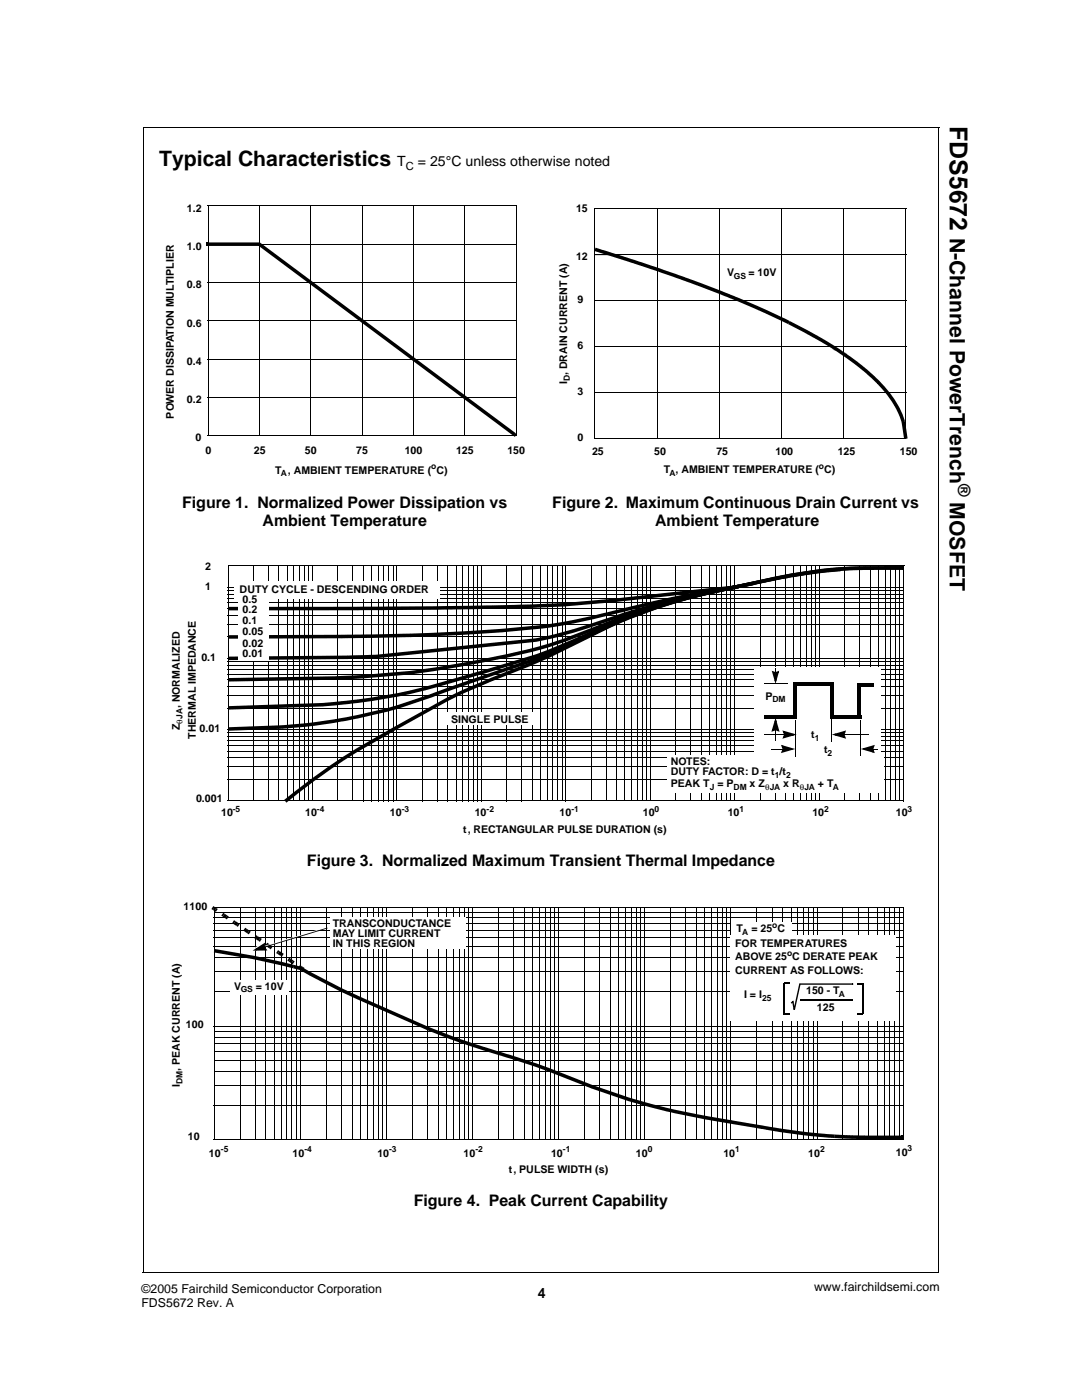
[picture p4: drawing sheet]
<svg xmlns="http://www.w3.org/2000/svg" width="216mm" height="279mm" viewBox="0 0 216 279" stroke-linecap="round" stroke-linejoin="round" font-family="sans-serif">
<g fill="none" stroke="#000" stroke-width=".2">
<path d="M28.6 25.3v228.7M28.6 25.4h158.8M187.3 25.4v228.7M41.5 56.4h61.6M41.5 48.7h61.6M41.5 41.1h61.6M41.6 41v45.9h61.5M51.8 41v45.9M62 41v45.9M72.3 41v45.9M82.5 41v45.9M92.8 41v46"/>
<path d="M103 41v45.9M118.7 41.6h62.1M118.7 60h62.1M118.7 50.8h62.1M118.7 41.6v45.9M131.1 41.6v46M143.5 41.6v46M155.9 41.6v46M168.3 41.6v46M180.7 41.6v46M41.5 79.3h61.6M41.5 71.6h61.6"/>
<path d="M41.5 64h61.6M118.7 78.4h62.1M118.7 69.2h62.1M118.6 87.5h62.1M28.5 254h158.8"/>
</g>
<g fill="#000">
<path d="M41.2 48.4h.4v.7h-.4zM41.5 56.3l.1 .2zM41.5 48.6l.1 .2zM41.5 56.3h.7v.2h-.7zM41.5 48.6h.7v.2h-.7zM41.5 41h.7v.2h-.7zM41.5 41h.2v.9h-.2zM41.5 56.3h.8v.2h-.8zM41.5 48.6h.8v.2h-.8zM41.5 41h.8v.2h-.8zM41.6 48.6l10.3 .1-.1 .1h-10.2zM41.6 48.4l10.3 .1-.2 .6h-10.1z"/>
<path d="M42.2 56.3l.1 .2zM42.2 48.6l.1 .2zM42.2 41l.1 .2zM51.7 41h.2v.9h-.2zM51.9 48.7l51.2 38.2-.1 .1-51.2-38.2zM51.9 48.5l51 37.9-.5 .6-50.9-38zM61.9 41h.2v.9h-.2zM72.2 41h.2v.9h-.2zM82.4 41h.2v.9h-.2zM92.7 41h.2v.9h-.2zM102.3 56.3h.7v.2h-.7zM102.3 48.6h.7v.2h-.7z"/>
<path d="M102.3 41h.7v.2h-.7zM102.3 56.3h.8v.2h-.8zM102.3 48.6h.8v.2h-.8zM102.3 41h.8v.2h-.8zM102.9 41h.2v.9h-.2zM103 56.3l.1 .2zM103 48.6l.1 .2zM103 41l.1 .2zM118.6 50.7l.1 .2zM118.7 50.7l3.5 .1 1 .3v.1v-.1l1.2 .3h-.2l.5 .1v.2v-.2l.7 .3-.2-.1 1 .3-.1 .2 .1-.2 .6 .2h-.1l1 .3-.1 .2 .1-.2 .6 .2h-.1l2 .6-.1 .2 .1-.2 1.5 .5-.5-.1 .9 .3v.2v-.2l2.5 .9-.3-.2 .8 .4v.1v-.1l1.5 .5-.1 .2 .1-.2 .5 .2-.4-.2 .9 .4-.1 .1 .1-.2 .5 .2-.4-.1 1.4 .5-.1 .2 .1-.2 .5 .2-.8-.3 12.2 4.9 .5 .2-.1 .2 .1-.2 1 .5-.1 .1 .1-.1 4 1.8 .5 .3-.1 .1 .1-.1 .5 .2 3.9 2.1-.1 .1-.5-.2 .1-.2-.1 .2-3.4-1.8 .1-.2-.1 .2-1-.5 .5 .2-.5-.2 .1-.2-.1 .2-3.5-1.7 .1-.1-.1 .1-1-.4 .1-.2-.1 .2-1-.5 .1-.1-.1 .1-3.9-1.6v-.2v.2l-.5-.2-.5-.2v-.2v.2l-.5-.2-.5-.3 .1-.1-.1 .1-1-.3-.5-.2 .1-.2-.1 .2-4-1.6 .1-.1-.1 .1-1.5-.5 .1-.2-.1 .2-.9-.4v-.1v.1l-1-.3v-.2v.2l-1.5-.6v-.1v.1l-2.5-.8-.5-.2 .1-.2-.1 .2-1-.3 .1-.2-.1 .2-2.5-.9 .1-.1-.1 .1-.5-.1-1-.4 .1-.1-.1 .1-1.5-.4 .1-.2-.1 .2-1-.4 .1-.1-.1 .1-1.4-.4v-.2v.2l-.5-.2v-.1v.1h-.5v-.2v.2h-3zM118.8 49.4l1.5 .5-.2 .7 .2-.7 2 .6-.2 .7 .2-.7 .5 .2-.7-.3 1.2 .4-.2 .7 .2-.7 1.5 .5-.2 .7 .2-.7 .5 .1-.7-.2 1.7 .6-.2 .7 .2-.7 1.5 .5-.2 .6 .1-.6 2.5 .8-.2 .7 .2-.7 .5 .1-.7-.2 1.7 .6 .5 .2-.2 .6 .2-.6 2.6 .9-.1-.1 .5 .2-.2 .7 .2-.7 1 .4 .5 .2-.2 .6 .2-.6 .6 .2-.1-.1 .5 .2-.2 .7 .2-.7 .6 .2h-.1l1 .4-.2 .6 .2-.6 .5 .1 4.5 1.8-.3 .6 .2-.6 1.5 .6-.2 .6 .2-.6 .7 .2-.1-.1 .4 .3-.2 .6 .2-.6 .7 .2h-.1l4.4 1.9-.3 .6 .3-.6 1 .4-.3 .7 .3-.7 4.5 2.1-.5-.2 .5 .2-.3 .7 .3-.7 .5 .3-.3 .6-1-.5 .3-.6-.3 .6-3.5-1.6 .3-.7-.3 .7-1-.5 .3-.6-.3 .6-1-.4 .3-.7-.3 .7-3.9-1.7 .3-.6-.3 .6-.5-.2 .3 .1-.8-.3 .3-.7-.3 .7-.5-.2 .3 .1-.8-.3 .3-.7-.3 .7-1-.4 .5 .2-1-.4 .3-.6-.3 .6-4-1.5 .3-.7-.3 .7-1.5-.6 .3-.6-.2 .6-1.1-.3 .3-.7-.2 .7-1-.4 .2-.6-.2 .6-1.5-.5 .2-.7-.2 .7-3-1 .2-.7-.2 .7-1-.4 .2-.6-.2 .6-2.5-.8 .3-.7-.2 .7-1.5-.5 .2-.7-.2 .7-1.5-.5 .2-.6-.2 .6-1-.3 .2-.7-.2 .7-1.5-.5 .2-.6-.2 .6-1-.3 .2-.6-.2 .6-2-.6 .2-.7-.2 .7-1-.3zM131 41.6h.2z"/>
<path d="M143.4 41.6h.2zM155.9 41.6h.1zM168.3 41.6h.1zM41.5 79.2l.1 .2zM41.5 71.6l.1 .1zM41.5 63.9l.1 .2zM41.5 79.2h.7v.2h-.7zM41.5 71.6h.7v.1h-.7zM41.5 63.9h.7v.2h-.7zM41.5 79.2h.8v.2h-.8zM41.5 71.6h.8v.1h-.8zM41.5 63.9h.8v.2h-.8z"/>
<path d="M42.2 79.2l.1 .2zM42.2 71.6l.1 .1zM42.2 63.9l.1 .2zM102.3 79.2h.7v.2h-.7zM102.3 71.6h.7v.1h-.7zM102.3 63.9h.7v.2h-.7zM102.3 79.2h.8v.2h-.8zM102.3 71.6h.8v.1h-.8zM102.3 63.9h.8v.2h-.8zM103 79.2l.1 .2zM103 71.6l.1 .1zM103 63.9l.1 .2z"/>
<path d="M118.6 78.3l.1 .1zM118.6 69.1l.1 .2zM118.6 59.9l.1 .2zM157.6 64.1l3.9 2-.3 .7 .3-.7 1 .6-.3 .6 .3-.6 2 1.1-.3 .7 .3-.7 2 1.2 .5 .4-.3 .6 .3-.6 .5 .3-.1-.1 .6 .4-.4 .6 .4-.6 1 .7-.4-.3 .4 .3-.4 .6 .4-.6 3.5 2.7-.4 .5 .4-.6 .5 .4 .5 .5-.4 .5 .4-.5 1.5 1.4-.5 .5 .5-.5 2.6 2.8 2 3.1-.1-.1 1.1 2.7-.7 .2-.5-1.4 .7-.2-.7 .2-.5-1.1 .7-.3-.7 .4-.4-.9 .6-.4-.6 .4-.5-.8 .6-.4-.6 .4-1-1.4 .6-.4-.6 .4-1-1.2 .6-.4-.6 .4-1-1 .5-.5-.5 .5-.9-1 .4-.5-.4 .5-.5-.4 .4-.5-.4 .5-.5-.5 .5 .5-1-.9 .4-.5-.4 .5-1-.8 .4-.5-.4 .5-1-.8 .4-.5-.4 .5-1.5-1.1 .4-.5-.4 .5-1-.6 .5-.6-.5 .6-.9-.7 .4-.6-.4 .6-1-.7 .4 .4-.4-.4 .3-.6-.3 .6-1.5-.9 .4-.6-.4 .6-.5-.2 .8 .4-1.3-.8 .4-.6-.4 .7-1-.6 .3-.6-.3 .6-1-.6 .4-.6-.4 .6-1-.5 .4-.6-.4 .6-3.4-1.8zM161.4 66.4l1 .5-.1 .2 .1-.2 .5 .3 1.5 .9-.1 .1 .1-.1 2 1.2 .5 .3-.1 .1 .1-.1 1 .7-.1 .1 .1-.1 1 .6-.5-.3 .5 .3-.1 .2 .1-.2 .7 .5-.2-.1 3 2.3-.1 .1 .1-.1 .5 .4 .5 .4-.2 .1 .2-.1 1.4 1.4-.1 .1 .1-.1 .5 .5a22.5 22.5 0 0 1 4 5.3v-.1l1 2.7h-.2l-.4-1.4 .1-.1-.1 .1-.5-1.1h.1h-.1l-.5-.9h.1h-.1l-.5-.8 .2-.1-.2 .2-1-1.4 .1-.2-.1 .2-1-1.2 .1-.1-.1 .1-1-1.1 .1-.1-.1 .1-1-1 .1-.1-.1 .1-.4-.4 .1-.2-.1 .2-1-.9 .1-.1-.1 .1-1-.8 .1-.1-.1 .1-1-.8 .1-.1-.1 .1-1.5-1.1 .1-.1-.1 .1-1-.7 .1-.1-.1 .1-1-.6 .1-.2-.1 .2-1-.7 .1-.1-.1 .1-1.5-.9 .1-.1-.1 .1-1-.6 .1-.1-.1 .1-1-.5 .1-.2-.1 .2-1-.6 .1-.1-.1 .1-.5-.3zM41.5 86.9l.2 .1zM41.5 86.8h.7v.2h-.7zM41.5 86.8l.1 .2zM41.5 86.1l.2 .1zM41.5 86.2h.2v.8h-.2zM41.5 86.8h.8v.2h-.8zM41.5 86.1h.2v.9h-.2z"/>
<path d="M42.2 86.8l.1 .2zM51.7 86.9l.2 .1zM51.7 86.1h.2v.9h-.2zM61.9 86.9l.2 .1zM61.9 86.1h.2v.9h-.2zM72.2 86.9l.2 .1zM72.2 86.1h.2v.9h-.2zM82.4 86.9l.2 .1zM82.4 86.1h.2v.9h-.2zM92.7 86.9l.2 .1zM92.7 86.1h.2v.9h-.2zM102.3 86.8h.7v.2h-.7z"/>
<path d="M102.3 86.8h.8v.2h-.8zM102.9 86.4l.2 .2-.4 .6-.3-.2zM102.9 86.9l.2 .1zM102.9 86.1h.2v.9h-.2zM103 86.8l.1 .2zM103.1 86.9l-.1 .1zM180.1 84.2h.2l.5 3.3-.1 .1zM179.9 84.2l.7-.1 .5 3.4-.7 .1z"/>
</g>
<g fill="#fff">
<path d="M145.1 53.4h9.9v2.6h-9.9z"/>
<path d="M145.1 53.3h10v.1h-10z"/>
<path d="M155 53.4h.1v2.7h-.1z"/>
<path d="M145 55.9h10v.2h-10z"/>
<path d="M145 53.3h.1v2.7h-.1z"/>
</g>
<g fill="none" stroke="#000" stroke-width=".2">
<path d="M45.4 117.2h135M45.4 119.4h135M45.4 118.6h135M45.4 117.8h135M45.5 112.8v47M45.5 112.9h134.9M50.6 112.8v47.1M53.6 112.8v47.1M55.6 112.8v47.1M57.3 112.8v47.1M58.6 112.8v47.1M59.8 112.8v47.1"/>
<path d="M60.7 112.8v47.1M61.6 112.8v47.1M62.4 112.8v47.1M67.4 112.8v47.1M70.4 112.8v47.1M72.5 112.9v47M74.1 112.9v47M75.5 112.9v47M76.6 112.9v47M77.6 112.9v47M78.4 112.9v47M79.2 112.8v47.1"/>
<path d="M84.3 112.9v47M87.2 112.9v47M89.3 112.9v47M91 112.9v47M92.3 112.9v47M93.5 112.9v47M94.4 112.9v47M95.3 112.9v47M96.1 112.9v47M101.1 112.9v47M104.1 112.9v47M106.2 112.8v47.1"/>
<path d="M107.8 112.8v47.1M109.2 112.8v47.1M110.3 112.8v47.1M111.3 112.8v47.1M112.1 112.8v47.1M112.9 112.9v47M118 112.8v47.1M120.9 112.8v47.1M123.1 112.8v47.1M124.7 112.8v47.1M126 112.8v47.1M127.1 112.8v47.1"/>
<path d="M128.1 112.8v47.1M129 112.8v47.1M129.8 112.8v47.1M134.8 112.8v47.1M137.8 112.8v47.1M139.9 112.8v47.1M141.5 112.8v47.1M142.9 112.8v47.1M144 112.8v47.1M145 112.8v47.1M145.9 112.8v47.1M146.6 112.8v47.1"/>
<path d="M151.7 112.8v47.1M154.7 112.8v47.1M156.8 112.8v47.1M158.4 112.8v47.1M159.7 112.8v47.1M160.9 112.8v47.1M161.8 112.8v47.1M162.7 112.8v47.1M163.5 112.8v47.1M168.6 112.8v47.1M171.5 112.8v47.1M173.6 112.8v47.1"/>
<path d="M175.3 112.8v47.1M176.6 112.8v47.1M177.7 112.8v47.1M178.7 112.8v47.1M180.3 112.9v47M45.4 131.4h135M45.4 138.8h135M45.4 137.1h135M45.4 135.7h135M45.4 134.5h135M45.4 133.6h135M45.4 132.8h135"/>
<path d="M45.4 132h135M45.4 127.1h135M45.4 124.6h135M45.4 122.8h135M45.4 121.5h135M45.4 120.3h135M45.4 159.8h134.9M45.4 145.6h135M45.4 155.5h135M45.4 153h135M45.4 151.3h135M45.4 149.9h135"/>
<path d="M45.4 148.8h135M45.4 147.8h135M45.4 147h135M45.4 146.3h135M45.4 141.3h135"/>
</g>
<g fill="#000">
<path d="M72.4 112.8l.2 .1zM74 112.8l.2 .1zM75.4 112.8l.1 .1zM76.5 112.8l.2 .1zM77.5 112.8l.2 .1zM78.4 112.8l.1 .1zM84.2 112.8l.2 .1zM87.2 112.8l.1 .1zM89.3 112.8l.1 .1zM90.9 112.8l.2 .1zM92.2 112.8l.2 .1zM93.4 112.8l.1 .1z"/>
<path d="M94.3 112.8l.2 .1zM95.2 112.8l.2 .1zM96 112.8l.1 .1zM101 112.8l.2 .1zM104 112.8l.2 .1zM112.8 112.8l.2 .1zM146.6 116.8l.1 .7zM146.6 116.8l.7-.1 .2 .6-.7 .2zM146.7 116.8l.6-.1 .1 .7-.6 .1zM149 116.4l1.3-.3 .2 .7-1.4 .3zM167.3 113.3h.4v.7h-.4zM171.2 113h1.2v.7v-.7h4l.1 .7-.1-.7h3.6v.7h-3.3v-.7v.7h-4.1v-.7l.1 .7h-1.2v-.7v.7h-.2z"/>
<path d="M172.2 113.1h1.9l.1 .6-.1-.6 .1-.1h5.8v.7h-5.7v-.7v.7h-2.1zM180 113h.2v.7h-.2zM45.5 135.3l21.6-.3v.7l-.1-.7 3.3-.2 .1 .7-.1-.7 1.9-.1 .1 .7-.1-.7 9.7-.8 .1 .7-.1-.7 5.2-.7 .1 .6-.1-.6 5.6-1 .1 .7-.2-.7 2.6-.5 .2 .7-.2-.7 3-.6 .1 .7-.1-.7 2.8-.5 .2 .7-.2-.7 4.9-1.1 .2 .6-.2-.6 2.2-.7 .2 .7-.2-.7 1.3-.3 .2 .6-.2-.6 3.1-1.1 .2 .7-.2-.7 4.6-1.7 .2 .6-.2-.6 7-2.8-.3 .1 2-.7 .2 .7-.2-.7 9-2.8 11.8-2.7 .1 .7-.2-.7 7.1-1.4 .1 .7-.1-.7 2.6-.6-.1 .1 1-.2 .1 .7-.1-.7 6.9-1.1 3.3-.3v.7l-2 .2v-.7v.7l-1.2 .1-.1-.7 .1 .7-3.4 .5v-.7l.1 .7-2.8 .4-.1-.7 .1 .7-1.6 .3 .8-.1-.8 .1-.1-.7 .1 .7-1.8 .4-.1-.7 .1 .7-1.9 .3-.1-.6 .1 .6-5.9 1.3-.2-.7 .2 .7-.9 .2-.1-.7 .1 .7-3.7 .7-.2-.6 .2 .6-3.6 .9-.1-.7 .1 .7-3.6 .9-.2-.7 .2 .7-2.5 .7-.1-.7 .1 .7-5.6 1.8-.3-.7 .3 .7-2.6 .9-.2-.7 .2 .7a142.8 142.8 0 0 1-16 5.9l-9.1 2.1-.1-.6 .1 .6-12.8 2.4 .8-.1a169.4 169.4 0 0 1-19 1.7v-.7v.7l-1.1 .1-21.6 .3zM45.5 131l23.8-.2 .1 .7-.1-.7 3.9-.1v.7v-.7h1.9v.7v-.7l31.9-3.3 .1 .7-.1-.7 2.5-.5 .1 .7-.2-.7 1.4-.4 .2 .7-.2-.7 3.5-.9 .2 .7-.2-.7 2.8-.9 .2 .7-.2-.7 7.9-2.6-.9 .3 6.4-1.9 .9-.3 .2 .7-.2-.7 1-.2 6.9-1.7 7.3-1.5 .1 .7-.2-.7 2.5-.4 .1 .7 .3-.1-2.6 .5-.2-.7 .2 .7-7.4 1.5-.1-.7 .1 .7-6.9 1.6-.1-.6 .1 .6-1.8 .5-.2-.6 .2 .6-4.7 1.4-.2-.6 .2 .6-1.7 .6-.2-.7 .2 .7a101.9 101.9 0 0 1-17.9 5.1l.7-.1-32 3.3h-.9l-.1-.7 .1 .7h-1l-2.8 .1-.1-.7 .1 .7h-1l-23.9 .2zM45.5 126.8l22.7-.1v.7v-.7h2.1l.1 .7-.1-.7 2-.1v.7v-.7h1.8l.1 .7-.1-.7 7.8-.2v.7v-.7l4.2-.1v.7l-.1-.7 5.8-.3v.7v-.7l2.6-.1v.7v-.7l5.7-.4 .1 .7-.1-.7 8.1-.8 .1 .7-.1-.7 1.3-.1 .1 .7-.1-.7 3.1-.5 .1 .7-.2-.7 1.8-.4 .2 .7-.2-.7 4-.8 .1 .7-.1-.7 3.2-.8 .1 .7-.2-.7 2.7-.6 .2 .7-.2-.7 5.4-1.3 .2 .7-.2-.7 5.3-1.2 .2 .7-.2-.7 1.8-.4 .1 .7-.1-.7 1.9-.3 8.1-1.5 .1 .7-.2-.7h.2l.1 .7-.3 .1 .2-.1-8.1 1.5-.1-.7 .1 .6-2.8 .6-.1-.7 .1 .7-1.6 .3-.1-.7 .1 .7-3.5 .8-.2-.7 .2 .7-2 .5-.2-.7 .2 .7-3.5 .8-.2-.7 .2 .7-1.8 .4-.1-.6 .1 .6-2.8 .7-.2-.6 .2 .6-6.1 1.4h.2l-5.1 .9 .1-.1a298.1 298.1 0 0 1-27.8 1.9l-1.3 .1v-.7v.7l-7.4 .1v-.7v.7h-1.8v-.7v.7l-2.1 .1v-.7l.1 .7-23.9 .1zM45.5 121.1h25.9v.7v-.7h4.7v.7v-.7l11.1-.1v.7v-.7l2.8-.1 .1 .7-.1-.7h1.8v.7v-.7h1.7v.7v-.7l4.8-.1v.7v-.7l4.6-.1v.7v-.7l3.1-.1v.7v-.7l6.6-.3v.7v-.7l9.8-.8 13.3-1.5 .1 .7-.1-.7 7.3-.8 .1 .7-.1-.7 3.6-.4 .1 .7-24.2 2.7-.1-.7 .1 .7-9.9 .8-6.6 .3-2.1 .1v-.7v.7l-5.6 .1h-1v-.7v.7l-3.8 .1h-.8v-.7v.7h-.9h-.8v-.7v.7h-.9h-.9v-.7v.7l-2 .1-10.1 .1v-.7l.1 .7h-4.9v-.7v.7h-26.8zM45.5 145.1l10.8-.4 .1 .7-.1-.7 4.7-.4 .1 .7-.1-.7 1.7-.2 .1 .7-.1-.7 4.3-.6 .1 .7-.1-.7 2.3-.4 .1 .7-.1-.7 2-.4 .1 .7-.1-.7 5.7-1.3 .2 .6-.2-.6 2.2-.6 .2 .6-.2-.6 6.8-2.3 .2 .7-.3-.7 16.9-5.9 .2 .7-.2-.7 2-.7 .2 .7-.2-.7 1.1-.4 .2 .7-.3-.7 3.6-1.4 .3 .7-.3-.7 3.1-1.3 .3 .6-.3-.6 1.8-.9 .3 .6-.3-.6 10.6-4.9-.2 .1 1.1-.4 .2 .7-.2-.7 2.7-1-.3 .1 6.6-2.2-.1 .1 6.5-1.7-.3 .1 5.7-1.3 .1 .7-.1-.7-.1 .1 .1-.1 .2 .7-.9 .2-.1-.7 .1 .7-4.6 1-.1-.7 .1 .7-1.9 .4-.1-.7 .1 .7-2.7 .7-.1-.7 .2 .7-1.8 .5-.2-.7 .2 .7-2.5 .8-.2-.7 .2 .7-3.8 1.2-.2-.6 .2 .6-3.5 1.4-.2-.7 .2 .7-.9 .3-.2-.6 .2 .6-14.9 6.9 .2-.1-5.6 2.1-.2-.7 .2 .7-2 .7-.2-.7 .2 .7-11.8 4.1-.3-.7 .3 .7-2.9 1-.2-.6 .2 .6-7.9 2.7-9 2.2-.1-.7 .1 .7-1.4 .3 .4-.1-1.2 .2-.1-.7 .1 .7-7.1 1-4.7 .4-10.9 .4zM45.5 140.9l18.8-.6 .1 .7-.1-.7 2.7-.2 .1 .7-.1-.7 2.3-.3 .1 .7-.1-.7 2-.2 .1 .7-.1-.7 2.8-.4 .1 .7-.1-.7 5.2-.9 .1 .7-.1-.7 2.6-.5 .1 .7-.2-.7 2.9-.7 .2 .7-.2-.7 2.4-.7 .2 .7-.2-.7 9.1-2.6 .2 .7-.2-.7 10.8-3.2 .2 .6-.2-.6 2.4-.9 .2 .6-.2-.6 4.9-2.1 .3 .6-.3-.6 8-3.6 2.6-1.1-.2 .1 7.6-2.7-.9 .3 3.4-1h-.1l6.5-1.6 .8-.2 .2 .7-.2-.7 3.8-.8 .8-.2 .1 .7-.1-.7-.1 .1a182.8 182.8 0 0 1 18.2-3.4h.6v.7l-.1-.7 4.9-.4 .1 .7-.1-.7h.9v.7l-.1-.7h1l.1 .7-.1-.7h.3v.6l-1 .1v-.7l.1 .7h-.9v-.7l.1 .7h-.7v-.7v.7l-2.5 .2v-.7v.7l-1.4 .1-.1-.7 .1 .7-1.2 .1v-.7v.7l-2.1 .2-.1-.7 .1 .7-4.6 .8-.1-.7 .1 .6-3.4 .7-.1-.7 .1 .7-7.8 1.7-.2-.7 .2 .7-.9 .2-.1-.7 .1 .7-4.6 1-.1-.7 .1 .7-1.9 .4-.1-.7 .1 .7-1.8 .4-.1-.6 .2 .6-2.7 .8-.2-.7 .2 .7-3.4 1-.2-.7 .2 .7-6.4 2.3-.2-.7 .2 .7-2.6 1.1-.3-.7 .3 .6-8 3.6-7.4 3h.2l-12 3.6-.2-.7 .2 .7-13.4 3.7-2.6 .5h.2l-8.2 1.3-1 .1-.1-.7 .1 .7-1 .1-1.2 .1v-.7v.7l-3.8 .4-18.9 .6zM56.7 159.6l5.8-4.4-.4 .2 6.4-4.4-.5 .3 9-5.3 .3 .6-.3-.6 12.7-7-.7 .3 3.6-1.7-.3 .1 4.8-2.1 .3 .7-.3-.7 8.7-3.4 .3 .6-.3-.6 3.6-1.6 .3 .7-.3-.7 12-5.9a94.5 94.5 0 0 1 10.9-4.3l-.9 .3 .9-.3 .2 .7-.2-.6 4.3-1.3 5.4-1.4 .2 .7-.2-.7 4.6-1 .1 .7-.1-.7-.1 .1 3.8-.9 .2 .7-.2-.7a101.5 101.5 0 0 1 15.5-2.7l1.5-.1v.7v-.7l2.5-.1v.7v-.7h.6l.1 .6-.1-.6 .8-.1 .1 .7h-.6v-.7v.7h-.6v-.6l.1 .6-.7 .1v-.7v.7l-1.8 .1v-.7v.7h-.8l-.1-.7 .1 .7-1 .1-.1-.7 .1 .7-1.8 .2-.1-.7 .1 .7-6.1 .9-.1-.7 .1 .7-3.4 .7-.1-.7 .1 .7-7.8 1.7-.2-.7 .2 .7-3.7 .8-.1-.7 .1 .7-2.7 .6-.2-.7 .2 .7-3.7 .9-.1-.6 .2 .6-3.4 1-.2-.6 .2 .6-1.8 .6-.2-.7 .2 .7-.9 .3-.2-.6 .2 .6-4.7 1.8-.2-.7 .2 .6-1.7 .8-.2-.7 .2 .6-2.6 1.2-.3-.6 .3 .6-12 6-11.3 4.6-.3-.7 .3 .6-5.5 2.4-.3-.6 .3 .6-1.8 .8-.3-.6 .3 .6-1.8 .9-.3-.6 .3 .6-10.9 6.1-.4-.6 .4 .6-6.9 3.9-.3-.6 .3 .6-3.1 2-.4-.6 .4 .6-2.5 1.7-.4-.6 .4 .6-3 2.1-.4-.5 .4 .5-3.8 2.9-.4-.5 .4 .5-2 1.6zM173.7 144.7h.9v.2h-.9zM174.6 144.7l.1 .2z"/>
</g>
<g fill="#fff">
<path d="M133.2 150.7h43.1v7.4h-43.1z"/>
<path d="M133.2 150.7h43.2v.1h-43.2z"/>
<path d="M176.2 150.7h.2v7.5h-.2z"/>
<path d="M133.1 158.1h43.2v.1h-43.2z"/>
<path d="M133.1 150.7h.2v7.4h-.2z"/>
<path d="M150.5 133.2h25.2v18.2h-25.2z"/>
<path d="M150.5 133.2h25.3v.1h-25.3z"/>
<path d="M175.7 133.2h.1v18.3h-.1z"/>
<path d="M150.4 151.4h25.3v.1h-25.3z"/>
<path d="M150.4 133.2h.1v18.2h-.1z"/>
</g>
<g fill="#000">
<path d="M154.3 134l.5 .2v.3l-.6-.2zM154.7 134h.1v.3h-.1zM154.7 133.4h.1v.7h-.1zM154 133.9l.4 .2 .5 1.7-.3 .1 .4-1.8 .4 .1-.6 .3-.1-.3 .8-.4-.8 2.7zM158.6 136.2h7.8v.7h-7.8zM171.4 136.3h2.9v.7h-2.9zM152.4 142.7h6.6v.7h-6.6zM154.7 145.6h.1v.3h-.1zM154.7 145.9h.1v1.9h-.1zM154.7 143.2l.9 2.8-.5-.2-.5-1.9 .3-.1-.5 2-.4-.1 .7-.3 .1 .3-.9 .3zM154.7 145.4l.6 .2-.1 .3-.5-.2zM156 149.4h.3v.2h-.3z"/>
<path d="M156.2 149.4l.3 .1-.2 .6-.3-.1zM155.8 148.7l2.9 .8-2.9 .8 .3-.4 1.9-.6 .1 .3-2-.5 .1-.3 .3 .6-.3 .1zM156.3 146.5h.3v.2h-.3zM156.5 146.5l.3 .1-.2 .6-.3-.1zM156.1 145.8l2.9 .8-2.9 .8 .3-.4 1.9-.6 .1 .4-2-.6 .1-.3 .3 .6-.3 .2zM158.3 136.2h.7v6.9h-.7zM165.7 136.6h.7v6.9h-.7zM165.8 142.8h6v.7h-6zM168.3 146.5h.4v.2h-.4zM166 146.6l2.8-.8-.2 .4-1.9 .6-.1-.4 2 .6-.1 .3-.4-.6 .4-.2 .3 .9zM168.4 146l.3 .1-.2 .6h-.4zM171.1 136.3h.7v6.9h-.7z"/>
<path d="M174.1 149.4h.4v.2h-.4zM171.7 149.5l2.9-.8-.3 .4-1.9 .5-.1-.3 2 .6-.1 .3-.3-.7 .3-.1 .4 .9zM174.4 149.4h.8v.2h-.8zM174.1 148.9l.3 .1-.2 .5h-.3z"/>
</g>
<path d="M152.4 136.5h4.7M152.5 146.6h3.8M153.9 149.5h2.1M158.8 143.8v7.2M165.9 143.5v4.5M168.6 146.6h4.7M171.7 143.8v7.1" fill="none" stroke="#000" stroke-width=".2"/>
<path d="M154.3 134.2l.4 .1 .5-.1-.5 1.6zM154.7 143.9l.6 1.9-.6-.2-.5 .2zM156.1 148.9l1.9 .6-1.9 .5 .2-.5zM156.4 146l1.9 .6-1.9 .6 .2-.6zM166.6 146.6l1.9-.6-.2 .6 .2 .6zM172.4 149.5l1.9-.6-.2 .6 .2 .5z" fill="#000"/>
<g fill="#fff">
<path d="M47.1 116.3h40.4v2.8h-40.4z"/>
<path d="M47.1 116h40.7v.7h-40.7z"/>
<path d="M87.1 116.3h.7v3.2h-.7z"/>
<path d="M46.7 118.8h40.8v.7h-40.8z"/>
<path d="M46.7 116h.7v3.1h-.7z"/>
<path d="M53.7 132.2l.1 .1z"/>
<path d="M54.1 132.1l.1 .2z"/>
<path d="M53.8 132.2l.3-.1v.2h-.3z"/>
<path d="M47.8 117.6h5.5v14h-5.5z"/>
<path d="M47.8 117.3h5.9v.7h-5.9z"/>
<path d="M53 117.6h.7v14.3h-.7z"/>
<path d="M47.5 131.2h5.8v.7h-5.8z"/>
<path d="M47.5 117.3h.7v14.3h-.7z"/>
<path d="M88.7 142.2h18.1v2.4h-18.1z"/>
<path d="M88.7 142.1h18.2v.2h-18.2z"/>
<path d="M106.8 142.2h.1v2.5h-.1z"/>
<path d="M88.6 144.5h18.2v.2h-18.2z"/>
<path d="M88.6 142.1h.2v2.5h-.2z"/>
</g>
<g fill="none" stroke="#000" stroke-width=".2">
<path d="M179.6 112.8v47.1M42.6 182.1h137.7M42.6 198h137.7M42.6 194h137.7M42.6 191.1h137.7M42.6 188.9h137.7M42.6 187.1h137.7M42.6 185.6h137.7M42.6 184.3h137.7M42.6 183.2h137.7M42.7 181.1v46.3M42.7 181.2h137.6"/>
<path d="M47.9 181.1v46.4M50.9 181.1v46.4M53.1 181.1v46.4M54.7 181.1v46.4M56.1 181.1v46.4M57.3 181.1v46.4M58.3 181.1v46.4M59.1 181.1v46.4M59.9 181.1v46.4M65.1 181.1v46.4M68.1 181.1v46.4M70.3 181.1v46.4"/>
<path d="M71.9 181.1v46.4M73.3 181.1v46.4M74.4 181.1v46.4M75.4 181.1v46.4M76.3 181.1v46.4M77.1 181.1v46.4M82.3 181.1v46.4M85.3 181.1v46.4M87.4 181.1v46.4M89.1 181.1v46.4M90.5 181.1v46.4M91.6 181.1v46.4"/>
<path d="M92.6 181.1v46.4M93.5 181.1v46.4M94.3 181.1v46.4M99.5 181.1v46.4M102.5 181.1v46.4M104.6 181.1v46.4M106.3 181.1v46.4M107.7 181.1v46.4M108.8 181.1v46.4M109.8 181.1v46.4M110.7 181.1v46.4M111.5 181.1v46.4"/>
<path d="M116.6 181.2v46.3M119.7 181.2v46.3M121.8 181.2v46.3M123.5 181.2v46.3M124.8 181.2v46.3M126 181.2v46.3M127 181.2v46.3M127.9 181.2v46.3M128.7 181.1v46.4M133.8 181.2v46.3M136.9 181.2v46.3M139 181.2v46.3"/>
<path d="M140.7 181.2v46.3M142 181.2v46.3M143.2 181.2v46.3M144.2 181.2v46.3M145.1 181.2v46.3M145.8 181.2v46.3M151 181.2v46.3M154.1 181.2v46.3M156.2 181.2v46.3M157.9 181.2v46.3M159.2 181.2v46.3M160.4 181.2v46.3"/>
<path d="M161.4 181.2v46.3M162.2 181.2v46.3M163 181.2v46.3M168.2 181.1v46.4M171.2 181.1v46.4M173.4 181.1v46.4M175 181.1v46.4M176.4 181.1v46.4M177.5 181.1v46.4M178.5 181.1v46.4M180.2 181.1v46.4M42.6 204.8h137.7"/>
<path d="M42.6 216.6h137.7M42.6 213.8h137.7M42.6 211.6h137.7M42.6 209.8h137.7M42.6 208.3h137.7M42.6 207h137.7M42.6 205.8h137.7M42.6 227.4h137.7M42.6 220.6h137.7"/>
</g>
<g fill="#000">
<path d="M42.6 188.8l.1 .2zM42.6 187l.1 .2zM42.6 185.5l.1 .2zM42.6 184.2l.1 .2zM42.6 183.1l.1 .1zM42.7 189.6l8 1.4 7.9 1.8v.2l-2.2-.6v-.1v.1l-5.8-1.2 .1-.2-.1 .2-7.9-1.4zM42.8 189.4l8 1.4h-.1l8 1.8-.2 .7-2.2-.6 .2-.7-.2 .7-5.7-1.3 .1-.6-.1 .6-7.9-1.3zM42.6 180.8l.3 .2-.4 .6-.3-.2zM42.9 181l.3 .2-.4 .6-.3-.2zM43.2 181.2l.3 .2-.4 .6-.3-.2zM58.6 192.8l1.5 .4v.2l-1.5-.4zM58.7 192.6l1.5 .4-.2 .6-1.5-.3z"/>
<path d="M59.9 192.6l.3 .2-.4 .6-.3-.2zM60.2 192.8l.3 .2-.4 .6-.3-.2zM60.3 193l.2 .1-.4 .6 .4-.6 1.6 1-.3 .6 .3-.6 6.1 3.1-.3 .7 .3-.7 3.9 1.8-.3 .7 .3-.7 13.2 5.9-.2 .6 .2-.6 4.8 1.8-.2 .7 .2-.7 1.7 .6-.2 .7 .2-.7 2.8 1-.2 .7 .2-.7 2 .7-.2 .6 .2-.7 2.9 .9-.2 .7 .2-.7 1.8 .6-.1 .7 .1-.7 5.8 1.8h-.3l11.5 4.4-.3 .6 .3-.6 7.4 2.5-.2 .7 .2-.7 3.9 1.1-.2 .7 .2-.7 3.6 .9-.2 .7 .2-.7 1.7 .4-.2 .7 .2-.7 4.5 .9-.1 .7 .1-.7 1.9 .4-.2 .7 .2-.7 4.7 .8-.1 .7 .1-.7 4.9 .8-.2 .7 .2-.7 2.2 .4-.1 .7 .1-.7 2.7 .4-.1 .7 .1-.7 4.4 .6v.7v-.7l1.9 .3v.7v-.7l1.6 .1-.1 .7v-.7l1.3 .1-.1 .7 .1-.7 .6 .1-.1 .7 .1-.7h1l-.1 .7h-.5l.1-.7v.7l-1.8-.2 .1-.6v.6l-1.5-.1 .1-.7v.7l-2.9-.3h.1l-5.3-.7 .1-.7-.1 .7-2.9-.5 .1-.7-.1 .7-6-1h.1l-.2-.1 .1-.6-.1 .7-4.7-.8 .9 .1-1.7-.3 .1-.7-.1 .7-1-.2 .9 .2-6.4-1.3 .2-.7-.2 .7-8.6-2.3 .3 .1-7.5-2.6-8.7-3.4 .3-.7-.3 .7-2.7-1 .2-.6-.2 .6-4.4-1.4 .2-.7-.2 .7-1.2-.4 .1 .1-.9-.3 .2-.7-.2 .7-1.2-.4 .3 .1-3.9-1.2 .2-.7-.2 .7-5.8-2 .2 .1-4.7-1.9 1 .5-18.2-8.1-7.8-4.2-.2-.1zM60.5 193l.2 .2-.3 .6-.3-.2zM116.6 181.1l.1 .1zM119.6 181.1l.2 .1zM121.7 181.1l.2 .1zM123.4 181.1l.2 .1zM124.8 181.1l.1 .1zM125.9 181.1l.2 .1zM126.9 181.1l.2 .1zM127.8 181.1l.2 .1z"/>
<path d="M133.8 181.1l.1 .1zM136.8 181.1l.1 .1zM138.9 181.1l.2 .1zM140.6 181.1l.2 .1zM141.9 181.1l.2 .1zM143.1 181.1l.2 .1zM144.1 181.1l.2 .1zM145 181.1l.1 .1zM145.8 181.1l.1 .1zM150.9 181.1l.2 .1zM154 181.1l.1 .1zM156.1 181.1l.2 .1z"/>
<path d="M157.8 181.1l.1 .1zM159.1 181.1l.2 .1zM160.3 181.1l.1 .1zM161.3 181.1l.1 .1zM162.2 181.1l.1 .1zM162.9 181.1l.2 .1zM42.6 204.7l.1 .2zM42.6 227.3l.1 .2zM42.6 220.5l.1 .2zM166.5 226.4l2.4 .1-.1 .7v-.7l.7 .1v.7v-.7h.6v.7v-.7h1.1v.7v-.7h1.4v.7v-.7h7.3v.7h-7.4h-.2l.1-.7-.1 .7h-1.1h-.3l.1-.7-.1 .7h-.8h-.3l.1-.7-.1 .7-.6-.1v-.7v.7l-2.8-.1zM179.9 226.6h.2v.7h-.2z"/>
</g>
<g fill="#000">
<path d="M44.6 182.2l.2 .2-.4 .5-.2-.2zM44.8 182.4l.6 .3-.4 .6-.6-.4zM45.4 182.7l.3 .2-.4 .6-.3-.2zM46.7 183.6l.3 .2-.4 .6-.3-.2zM47 183.8l.5 .4-.3 .6-.6-.4zM47.5 184.2l.3 .2-.3 .6-.3-.2zM48.9 185.1l.3 .2-.4 .6-.3-.2zM49.2 185.3l.6 .4-.4 .6-.6-.4zM49.8 185.7l.2 .2-.4 .6-.2-.2zM51.1 186.6l.3 .2-.4 .6-.3-.2zM51.4 186.8l.5 .4-.3 .6-.6-.4zM51.9 187.2l.3 .2-.3 .6-.3-.2z"/>
<path d="M53.3 188.1l.3 .2-.4 .6-.3-.2zM53.6 188.3l.5 .4-.4 .6-.5-.4zM54.1 188.7l.3 .2-.4 .6-.3-.2zM55.5 189.6l.3 .2-.4 .6-.3-.2zM55.8 189.8l.5 .4-.4 .6-.5-.4zM56.3 190.2l.3 .2-.4 .5-.3-.1zM57.7 191.1l.3 .2-.4 .6-.3-.2zM58 191.3l.5 .4-.4 .6-.5-.4zM58.5 191.7l.3 .2-.4 .5-.3-.1z"/>
</g>
<g fill="#fff">
<path d="M52.2 188.9l.4-.1v.2l-.3 .1z"/>
<path d="M50 189.7l2.5-1.6-.2 .5-1.6 1.1-.2-.3 2.1-.1v.4l-.5-.6 .3-.2 .5 .8z"/>
<path d="M52.1 188.4l.4 .1-.1 .5-.4 .1z"/>
<path d="M64.8 185.1l.1 .2z"/>
<path d="M52.5 188.8l.1 .2z"/>
<path d="M52.6 188.8l12.2-3.7 .1 .2-12.3 3.7z"/>
</g>
<path d="M50.6 189.5l1.7-1.1-.1 .6 .4 .5z" fill="#fff"/>
<path d="M50.4 189.7l2.5-1.6-.1 .5-1.7 1.1-.2-.3 2.1-.1v.4l-.5-.6 .3-.2 .6 .8zM52.5 188.4l.4 .1v.6h-.4zM52.6 189l.4-.2v.2l-.3 .1zM52.9 188.9l.1 .1zM65.2 185.1l.2 .2zM53 188.8l12.2-3.7 .1 .2-12.3 3.7z" fill="#000"/>
<path d="M51 189.5l1.7-1v.5l.3 .5z" fill="#000"/>
<g fill="#fff">
<path d="M65.9 183.2h26.9v6.1h-26.9z"/>
<path d="M65.9 183.1h27v.1h-27z"/>
<path d="M92.7 183.2h.2v6.2h-.2z"/>
<path d="M65.8 189.2h27v.2h-27z"/>
<path d="M65.8 183.1h.2v6.2h-.2z"/>
<path d="M46 195.7h11.6v2.8h-11.6z"/>
<path d="M46 195.7h11.6v.1h-11.6z"/>
<path d="M57.5 195.7h.1v2.9h-.1z"/>
<path d="M46 198.4h11.6v.2h-11.6z"/>
<path d="M46 195.7h.1v2.8h-.1z"/>
<path d="M145.8 184.1h12.1v2.7h-12.1z"/>
<path d="M145.8 186.8h32.8v16.7h-32.8z"/>
<path d="M145.8 186.6h33v.3h-33z"/>
<path d="M178.5 186.8h.3v16.9h-.3z"/>
<path d="M145.7 203.4h32.9v.3h-32.9z"/>
<path d="M145.7 186.6h.3v16.9h-.3z"/>
</g>
<path d="M156.5 196.2v6.3M159.7 199.7h10.4M172.1 196.3v6.1" fill="none" stroke="#000" stroke-width=".28"/>
<path d="M156.4 196.1h1.1v.3h-1.1zM159.6 196.3h10.6v.2v-.2v.2h-10.6zM170.1 196.3l.1 .2zM171 196.3h1.2v.2h-1.2zM179.3 181.1l.2 .1zM156.4 202.3h1.1v.3h-1.1zM159.5 196.3l.2 .1-1.1 5.1h-.3l-.2-1.6h.2l-.4 .4-.1-.2 .5-.4 .3 1.8h-.3zM171 202.2h1.2v.3h-1.2z" fill="#000"/>
<path d="M179.4 181.2v46.3" fill="none" stroke="#000" stroke-width=".2"/>
<text font-size="4.9" x="189.5" y="25.2" transform="rotate(90 189.5 25.2)">FDS5672</text>
<g font-size="4.2">
<text x="31.7" y="33.1">Typical Characteristics</text>
<text x="189.5" y="47.4" transform="rotate(90 189.5 47.4)">N-Channel PowerTrench</text>
<text x="189.5" y="100.2" transform="rotate(90 189.5 100.2)">MOSFET</text>
</g>
<text font-size="3.4" x="191.2" y="96.6" transform="rotate(90 191.2 96.6)">®</text>
<g font-size="3.2">
<text x="36.4" y="101.4">Figure 1. Normalized Power Dissipation vs</text>
<text x="110.2" y="101.4">Figure 2. Maximum Continuous Drain Current vs</text>
<text x="52.4" y="104.9">Ambient Temperature</text>
<text x="130.7" y="104.9">Ambient Temperature</text>
<text x="61.3" y="172.8">Figure 3. Normalized Maximum Transient Thermal Impedance</text>
<text x="82.6" y="240.7">Figure 4. Peak Current Capability</text>
</g>
<g font-size="2.8">
<text x="79.2" y="33.1">T</text>
<text x="83.4" y="33.1">= 25°C unless otherwise noted</text>
<text x="107.3" y="259.1">4</text>
</g>
<g font-size="2.5">
<text x="162.4" y="257.6">www.fairchildsemi.com</text>
<text x="28.2" y="258.1">©2005 Fairchild Semiconductor Corporation</text>
<text x="28.2" y="260.9">FDS5672 Rev. A</text>
</g>
<text font-size="2.2" x="81" y="33.9">C</text>
<g font-size="2.1">
<text x="37.3" y="42.3">1.2</text>
<text x="114.9" y="42.4">15</text>
<text x="37.3" y="49.9">1.0</text>
<text x="114.9" y="51.9">12</text>
<text x="37.3" y="57.6">0.8</text>
<text x="145.1" y="55.1">V</text>
<text x="149.4" y="55.1">= 10V</text>
<text x="37.3" y="65.2">0.6</text>
<text x="115.3" y="60.5">9</text>
<text x="115.3" y="69.6">6</text>
<text x="37.3" y="72.8">0.4</text>
<text x="113.2" y="76.6" transform="rotate(-90 113.2 76.6)">I , DRAIN CURRENT (A)</text>
<text x="34.7" y="83.5" transform="rotate(-90 34.7 83.5)">POWER DISSIPATION MULTIPLIER</text>
<text x="37.3" y="80.5">0.2</text>
<text x="115.3" y="78.8">3</text>
<text x="39" y="88.1">0</text>
<text x="115.3" y="88">0</text>
<text x="41" y="90.6">0</text>
<text x="50.6" y="90.6">25</text>
<text x="54.9" y="94.5">T , AMBIENT TEMPERATURE ( C)</text>
<text x="60.9" y="90.6">50</text>
<text x="71.1" y="90.6">75</text>
<text x="80.8" y="90.6">100</text>
<text x="91" y="90.6">125</text>
<text x="101.2" y="90.6">150</text>
<text x="118.2" y="90.9">25</text>
<text x="130.6" y="90.9">50</text>
<text x="132.4" y="94.5">T , AMBIENT TEMPERATURE ( C)</text>
<text x="143" y="90.9">75</text>
<text x="154.7" y="90.9">100</text>
<text x="167.2" y="90.9">125</text>
<text x="179.6" y="90.9">150</text>
<text x="40.9" y="113.8">2</text>
<text x="40.9" y="117.7">1</text>
<text x="47.8" y="118.3">DUTY CYCLE - DESCENDING ORDER</text>
<text x="48.4" y="120.3">0.5</text>
<text x="48.4" y="122.3">0.2</text>
<text x="48.4" y="124.5">0.1</text>
<text x="40.2" y="132">0.1</text>
<text x="48.4" y="126.8">0.05</text>
<text x="48.4" y="131.2">0.01</text>
<text x="48.4" y="129">0.02</text>
<text x="35.9" y="141.4" transform="rotate(-90 35.9 141.4)">, NORMALIZED</text>
<text x="152.7" y="139.7">P</text>
<text x="35.9" y="145.7" transform="rotate(-90 35.9 145.7)">Z</text>
<text x="39.1" y="147.4" transform="rotate(-90 39.1 147.4)">THERMAL IMPEDANCE</text>
<text x="39.8" y="146.2">0.01</text>
<text x="90" y="144.2">SINGLE PULSE</text>
<text x="161.9" y="147.3">t</text>
<text x="133.9" y="152.6">NOTES:</text>
<text x="133.9" y="154.6">DUTY FACTOR: D = t</text>
<text x="155.6" y="154.6">/t</text>
<text x="164.4" y="150.3">t</text>
<text x="39.1" y="160.1">0.001</text>
<text x="133.9" y="157.1">PEAK T</text>
<text x="143.2" y="157.1">= P</text>
<text x="149.6" y="157.1">x Z</text>
<text x="156.3" y="157.1">x R</text>
<text x="163.2" y="157.1">+ T</text>
<text x="44.1" y="162.9">10</text>
<text x="60.9" y="162.9">10</text>
<text x="77.8" y="162.9">10</text>
<text x="92.4" y="166.3">t, RECTANGULAR PULSE DURATION (s)</text>
<text x="94.7" y="162.9">10</text>
<text x="111.7" y="162.9">10</text>
<text x="128.3" y="162.9">10</text>
<text x="145.2" y="162.9">10</text>
<text x="162.1" y="162.9">10</text>
<text x="178.8" y="162.9">10</text>
<text x="36.6" y="181.7">1100</text>
<text x="66.4" y="185.1">TRANSCONDUCTANCE</text>
<text x="147" y="186">T</text>
<text x="149.9" y="186">= 25</text>
<text x="155.1" y="186">C</text>
<text x="66.4" y="187.1">MAY LIMIT CURRENT</text>
<text x="66.4" y="189.1">IN THIS REGION</text>
<text x="146.7" y="189">FOR TEMPERATURES</text>
<text x="146.7" y="191.6">ABOVE 25</text>
<text x="158.1" y="191.6">C DERATE PEAK</text>
<text x="46.7" y="197.5">V</text>
<text x="51.1" y="197.5">= 10V</text>
<text x="146.7" y="194.5">CURRENT AS FOLLOWS:</text>
<text x="148.5" y="199.2">I = I</text>
<text x="160.9" y="198.4">150 - T</text>
<text x="163" y="201.7">125</text>
<text x="37.1" y="205.2">100</text>
<text x="35.9" y="213.7" transform="rotate(-90 35.9 213.7)">, PEAK CURRENT (A)</text>
<text x="35.9" y="216.9" transform="rotate(-90 35.9 216.9)">I</text>
<text x="37.5" y="227.5">10</text>
<text x="41.7" y="230.8">10</text>
<text x="58.4" y="230.8">10</text>
<text x="75.3" y="230.8">10</text>
<text x="92.5" y="230.8">10</text>
<text x="110" y="230.8">10</text>
<text x="126.9" y="230.8">10</text>
<text x="144.4" y="230.8">10</text>
<text x="161.3" y="230.8">10</text>
<text x="178.8" y="230.6">10</text>
<text x="101.6" y="234.2">t, PULSE WIDTH (s)</text>
</g>
<g font-size="1.7">
<text x="146.4" y="55.7">GS</text>
<text x="113.7" y="76" transform="rotate(-90 113.7 76)">D</text>
<text x="56" y="95">A</text>
<text x="86.1" y="93.7">o</text>
<text x="133.6" y="95">A</text>
<text x="163.4" y="93.6">o</text>
<text x="154.1" y="140.2">DM</text>
<text x="36.4" y="144.4" transform="rotate(-90 36.4 144.4)">θJA</text>
<text x="162.6" y="147.8">1</text>
<text x="154.6" y="155.2">1</text>
<text x="156.8" y="155.2">2</text>
<text x="165.1" y="150.9">2</text>
<text x="141.6" y="157.6">J</text>
<text x="146.4" y="157.6">DM</text>
<text x="152.7" y="157.6">θJA</text>
<text x="159.6" y="157.6">θJA</text>
<text x="166.2" y="157.6">A</text>
<text x="46.5" y="162.1">-5</text>
<text x="63.2" y="162.1">-4</text>
<text x="80.2" y="162.1">-3</text>
<text x="97.1" y="162.1">-2</text>
<text x="114" y="162.1">-1</text>
<text x="130.6" y="162.1">0</text>
<text x="147.6" y="162.1">1</text>
<text x="164.5" y="162.1">2</text>
<text x="181.1" y="162.1">3</text>
<text x="154.1" y="185.1">o</text>
<text x="148.1" y="186.5">A</text>
<text x="157.1" y="190.8">o</text>
<text x="48" y="198">GS</text>
<text x="152.1" y="199.7">25</text>
<text x="167.4" y="198.9">A</text>
<text x="36.4" y="216.3" transform="rotate(-90 36.4 216.3)">DM</text>
<text x="44.1" y="230">-5</text>
<text x="60.7" y="230">-4</text>
<text x="77.7" y="230">-3</text>
<text x="94.8" y="230">-2</text>
<text x="112.3" y="230">-1</text>
<text x="129.2" y="230">0</text>
<text x="146.7" y="230">1</text>
<text x="163.6" y="230">2</text>
<text x="181.1" y="229.8">3</text>
</g>
</svg>
